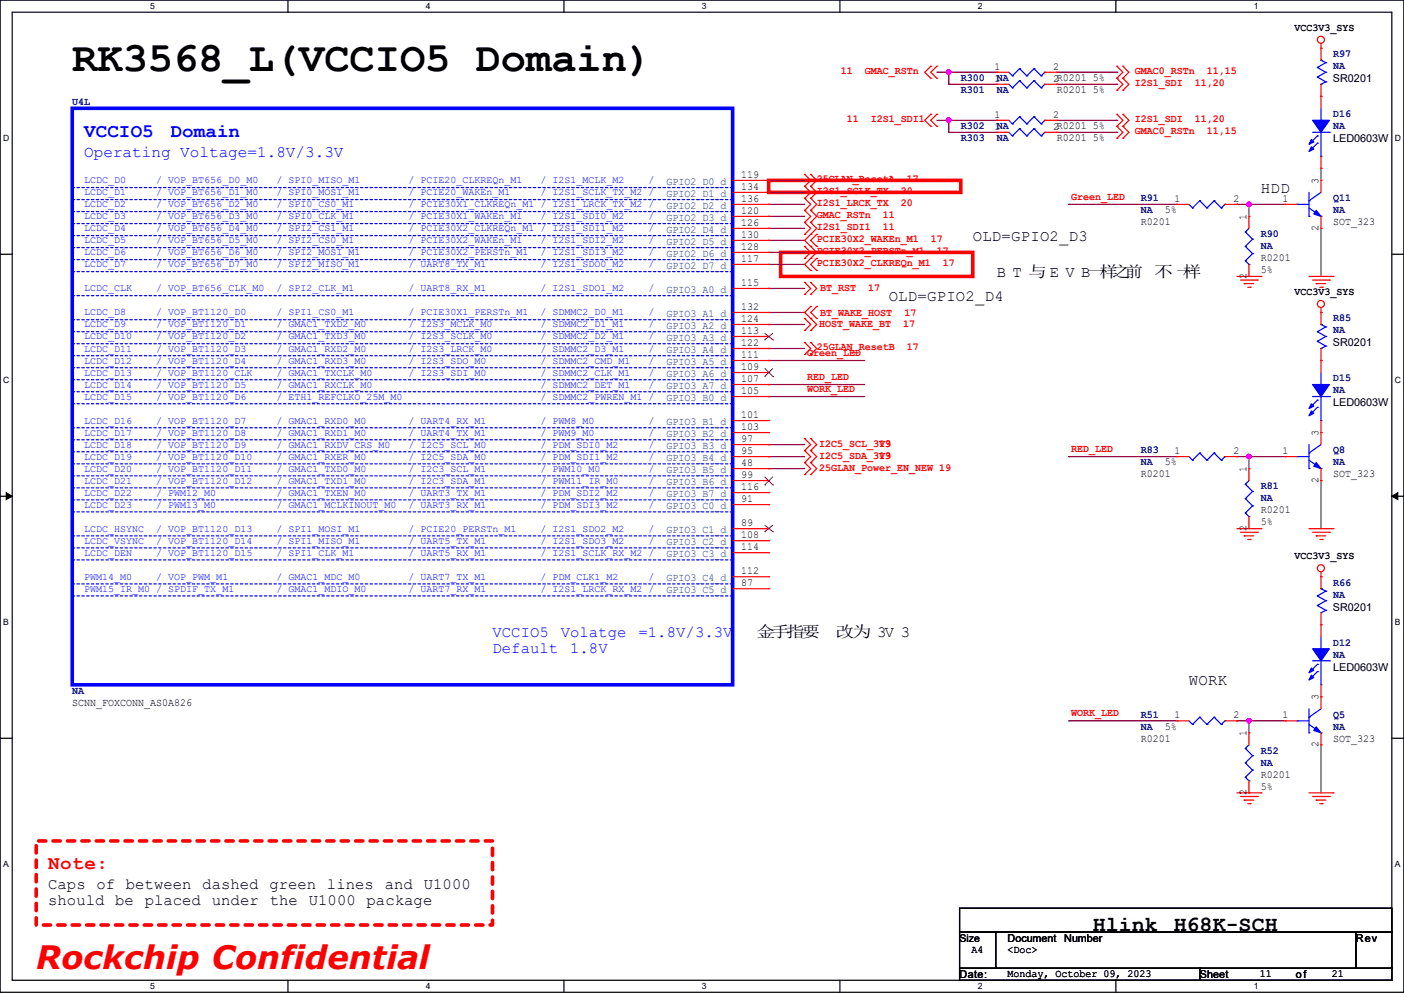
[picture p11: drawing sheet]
<svg xmlns="http://www.w3.org/2000/svg" width="297mm" height="210mm" viewBox="0 0 297 210" stroke-linecap="round" stroke-linejoin="round" font-family="sans-serif">
<path d="M0 0h297v209.8h-297zM2.6 2.6h291.8v204.7h-291.8z" fill="none" stroke="#000" stroke-width=".25"/>
<g fill="#fff">
<path d="M31.7 .3h1v2h-1z"/>
<path d="M31.7 207.6h1v2h-1z"/>
</g>
<path d="M60.9 0v2.6M60.9 207.3v2.5" fill="none" stroke="#000" stroke-width=".25"/>
<g fill="#fff">
<path d="M90.1 .3h1v2h-1z"/>
<path d="M90.1 207.6h1v2h-1z"/>
</g>
<path d="M119.3 0v2.6M119.3 207.3v2.5" fill="none" stroke="#000" stroke-width=".25"/>
<g fill="#fff">
<path d="M148.5 .3h.9v2h-.9z"/>
<path d="M148.5 207.6h.9v2h-.9z"/>
</g>
<path d="M177.7 0v2.6M177.7 207.3v2.5" fill="none" stroke="#000" stroke-width=".25"/>
<g fill="#fff">
<path d="M206.8 .3h1v2h-1z"/>
<path d="M206.8 207.6h1v2h-1z"/>
</g>
<path d="M236.1 0v2.6M236.1 207.3v2.5" fill="none" stroke="#000" stroke-width=".25"/>
<g fill="#fff">
<path d="M265.2 .3h1v2h-1z"/>
<path d="M265.2 207.6h1v2h-1z"/>
<path d="M.7 28.2h1.2v1.9h-1.2z"/>
<path d="M295.1 28.2h1.2v1.9h-1.2z"/>
<path d="M.7 79.3h1.2v2h-1.2z"/>
<path d="M295.1 79.3h1.2v2h-1.2z"/>
</g>
<path d="M0 53.8h2.6M294.4 53.8h2.6" fill="none" stroke="#000" stroke-width=".25"/>
<g fill="#fff">
<path d="M.7 130.5h1.2v2h-1.2z"/>
<path d="M295.1 130.5h1.1v2h-1.1z"/>
</g>
<path d="M0 104.9h2.6M294.4 104.9h2.6" fill="none" stroke="#000" stroke-width=".25"/>
<path d="M1.3 104.2l1.3 .7-1.3 .8zM294.4 104.9l1.3-.7v1.5z" fill="#000" stroke="#000" stroke-width=".21"/>
<g fill="#fff">
<path d="M.7 181.7h1.2v2h-1.2z"/>
<path d="M295.1 181.7h1.1v2h-1.1z"/>
</g>
<path d="M0 156.1h2.6M294.4 156.1h2.6M203 192.1h91.4v5h-91.4zM203 197.1h7.6v7.7h-7.6zM210.6 197.1h76.2v7.7h-76.2zM286.8 197.1h7.6v7.7h-7.6zM203 204.8h50.8v2.5h-50.8zM253.8 204.8h40.6v2.5h-40.6z" fill="none" stroke="#000" stroke-width=".25"/>
<path d="M7.7 177.8h96.5v17.8h-96.5z" fill="none" stroke="#f00" stroke-width=".76" stroke-dasharray="1.5 1.5"/>
<path d="M162.6 38.1h40.6v2.6h-40.6zM165.1 53.4h40.7v5.1h-40.7z" fill="none" stroke="#f00" stroke-width=".76"/>
<g fill="none" stroke="#800040" stroke-width=".25">
<path d="M198.2 15.3h12.7M200.7 15.3h.1M200.7 17.8h.1M200.7 15.3v2.5M200.7 17.8h10.2M210.9 15.3h.1M223.6 15.3h12.7M223.6 17.8h12.7M236.3 15.3h.1M236.3 17.8h.1M162.6 38.1h.1M162.6 38.1h7.6"/>
<path d="M198.2 25.4h12.7M200.7 25.4h.1M200.7 28h.1M200.7 28h10.2M200.7 25.4v2.6M210.9 25.4h.1M223.6 25.4h12.7M223.6 28h12.7M236.3 25.4h.1M236.3 28h.1M279.4 35.6h.1M279.4 35.6v2.5"/>
<path d="M162.6 50.8h.1M162.6 53.4h.1M162.6 45.8h.1M162.6 40.7h.1M162.6 43.2h.1M162.6 55.9h.1M162.6 48.3h.1M162.6 43.2h7.6M162.6 50.8h7.6M162.6 53.4h7.6M162.6 45.8h7.6M162.6 40.7h7.6"/>
<path d="M162.6 55.9h7.6M162.6 48.3h7.6M226.1 43.2h.1M226.1 43.2h22.9M261.7 43.2h.1M261.7 43.2h10.1M264.2 43.2h.1M264.2 43.2v2.6M279.4 48.3h.1M279.4 48.3v10.2M162.6 76.2h.1M162.6 61h.1"/>
<path d="M162.6 68.6h.1M162.6 73.7h.1M162.6 76.2h20.3M162.6 61h7.6M162.6 66.1h7.6M162.6 68.6h7.6M162.6 73.7h7.6M170.2 66.1h.1M162.6 83.9h.1M162.6 81.3h.1M162.6 96.6h.1M162.6 94h.1"/>
<path d="M162.6 99.1h.1M162.6 83.9h20.3M162.6 81.3h20.3M162.6 96.6h7.6M162.6 94h7.6M162.6 99.1h7.6M226.1 96.6h.1M226.1 96.6h22.9M261.7 96.6h.1M261.7 96.6h10.1M264.2 96.6h.1M264.2 96.6v2.5"/>
<path d="M279.4 101.6h.1M279.4 101.6v10.2M226.1 152.4h.1M226.1 152.4h22.9M261.7 152.4h.1M261.7 152.4h10.1M264.2 152.4h.1M264.2 152.4v2.6M279.4 157.5h.1M279.4 157.5v10.2"/>
</g>
<g fill="#f0f" stroke="#f0f" stroke-width=".25">
<circle cx="264.2" cy="43.2" r=".49"/>
<circle cx="264.2" cy="96.5" r=".49"/>
<circle cx="264.2" cy="152.4" r=".49"/>
<circle cx="200.7" cy="25.4" r=".49"/>
<circle cx="200.7" cy="15.3" r=".49"/>
</g>
<g fill="none" stroke="#f00" stroke-width=".25">
<path d="M196.9 16.6h.1M196.9 14h.1M196.9 14l-1.3 1.3 1.3 1.3M198.2 16.6h.1M198.2 14h.1M198.2 14l-1.3 1.3 1.3 1.3M210.9 15.3h.1M210.9 17.8h.1M210.9 15.3h2.5M210.9 17.8h2.5M221 15.3h2.6M221 17.8h2.6"/>
<path d="M223.6 15.3h.1M223.6 17.8h.1M236.3 16.6h.1M236.3 14h.1M236.3 19.1h.1M236.3 14l1.2 1.3-1.2 1.3M236.3 16.6l1.2 1.2-1.2 1.3M237.5 16.6h.1M237.5 14h.1M237.5 19.1h.1M237.5 14l1.3 1.3-1.3 1.3M237.5 16.6l1.3 1.2-1.3 1.3"/>
<path d="M279.4 10.2h.1M279.4 9.2v3.5M279.4 17.8v5.1M155 38.1h7.6M162.6 38.1h.1M170.2 39.4h.1M170.2 36.9h.1M170.2 36.9l1.3 1.2-1.3 1.3M170.2 39.4l1.3 1.3-1.3 1.3M171.5 39.4h.1M171.5 36.9h.1M171.5 36.9l1.3 1.2-1.3 1.3"/>
<path d="M171.5 39.4l1.3 1.3-1.3 1.3M196.9 26.7h.1M196.9 24.2h.1M196.9 24.2l-1.3 1.2 1.3 1.3M198.2 26.7h.1M198.2 24.2h.1M198.2 24.2l-1.3 1.2 1.3 1.3M210.9 28h.1M210.9 25.4h.1M210.9 28h2.5M210.9 25.4h2.5M221 28h2.6"/>
<path d="M221 25.4h2.6M223.6 28h.1M223.6 25.4h.1M236.3 26.7h.1M236.3 24.2h.1M236.3 29.3h.1M236.3 24.2l1.2 1.2-1.2 1.3M236.3 26.7l1.2 1.3-1.2 1.3M237.5 26.7h.1M237.5 24.2h.1M237.5 29.3h.1M237.5 24.2l1.3 1.2-1.3 1.3"/>
<path d="M237.5 26.7l1.3 1.3-1.3 1.3M279.4 20.4h.1M279.4 35.6h.1M279.4 38.1h.1M279.4 33.1v2.5M279.4 38.1v2.6M155 40.7h7.6M155 43.2h7.6M155 45.8h7.6M155 48.3h7.6M155 50.8h7.6M155 53.4h7.6"/>
<path d="M155 55.9h7.6M162.6 40.7h.1M162.6 43.2h.1M162.6 45.8h.1M162.6 48.3h.1M162.6 50.8h.1M162.6 53.4h.1M162.6 55.9h.1M170.2 54.7h.1M170.2 52.1h.1M170.2 59.7h.1M170.2 42h.1"/>
<path d="M170.2 44.5h.1M170.2 47h.1M170.2 49.6h.1M170.2 52.1l1.3 1.3-1.3 1.3M170.2 59.7l1.3 1.3-1.3 1.3M170.2 42l1.3 1.2-1.3 1.3M170.2 44.5l1.3 1.3-1.3 1.2M170.2 47l1.3 1.3-1.3 1.3M171.5 54.7h.1M171.5 52.1h.1M171.5 49.6h.1M171.5 59.7h.1"/>
<path d="M171.5 42h.1M171.5 44.5h.1M171.5 57.2h.1M171.5 47h.1M171.5 47l1.3 1.3-2.6 2.5 2.6 2.6-2.6 2.5 1.3 1.3M171.5 59.7l1.3 1.3-1.3 1.3M171.5 42l1.3 1.2-1.3 1.3M171.5 44.5l1.3 1.3-1.3 1.2M172.8 52.1h.1M172.8 49.6h.1M172.8 57.2h.1M172.8 54.7h.1"/>
<path d="M172.8 49.6l-1.3 1.2 1.3 1.3M172.8 54.7l-1.3 1.2 1.3 1.3M249 43.2h.1M249 43.2h2.5M259.1 43.2h2.6M261.7 43.2h.1M261.7 58.5h5M262.4 59.2h3.6M263.2 60h.1M263.2 60h2M264.2 45.8h.1M264.2 58.5h.1"/>
<path d="M264.2 45.8v2.5M264.2 55.9v2.6M266 59.2h.1M266.7 58.5h.1M271.8 43.2h.1M271.8 43.2h2.6M276.9 58.5h5.1M277.7 59.2h3.5M278.4 60h.1M278.4 60h2.1M279.4 48.3h.1M279.4 45.8v2.5"/>
<path d="M281.2 59.2h.1M282 58.5h.1M155 61h7.6M155 66.1h7.6M155 68.6h7.6M155 71.2h7.6M155 73.7h7.6M155 76.2h7.6M155 78.8h7.6M162.6 61h.1M162.6 66.1h.1M162.6 68.6h.1"/>
<path d="M162.6 71.2h.1M162.6 73.7h.1M162.6 76.2h.1M162.6 78.8h.1M170.2 62.3h.1M170.2 69.9h.1M170.2 67.4h.1M170.2 75h.1M170.2 72.4h.1M170.2 67.4l1.3 1.2-1.3 1.3M170.2 72.4l1.3 1.3-1.3 1.3M171.5 62.3h.1"/>
<path d="M171.5 64.8h.1M171.5 67.4h.1M171.5 69.9h.1M171.5 75h.1M171.5 72.4h.1M171.5 64.8l-1.3 1.3 2.6 2.5-1.3 1.3M171.5 72.4l1.3 1.3-1.3 1.3M172.8 67.4h.1M172.8 64.8h.1M172.8 64.8l-1.3 1.3 1.3 1.3M263.9 60.7h.6M264.5 60.7h.1"/>
<path d="M279.2 60.7h.5M279.4 66.1h.1M279.4 76.2h.1M279.4 65.1v3.5M279.4 73.7v5.1M279.7 60.7h.1M155 81.3h7.6M155 83.9h7.6M155 88.9h7.6M155 91.5h7.6M155 94h7.6M155 96.6h7.6"/>
<path d="M155 99.1h7.6M162.6 81.3h.1M162.6 83.9h.1M162.6 88.9h.1M162.6 91.5h.1M162.6 94h.1M162.6 96.6h.1M162.6 99.1h.1M170.2 97.8h.1M170.2 95.3h.1M170.2 92.8h.1M170.2 95.3l1.3 1.3-1.3 1.2"/>
<path d="M170.2 92.8l1.3 1.2-1.3 1.3M170.2 97.8l1.3 1.3-1.3 1.3M171.5 97.8h.1M171.5 95.3h.1M171.5 92.8h.1M171.5 95.3l1.3 1.3-1.3 1.2M171.5 92.8l1.3 1.2-1.3 1.3M171.5 97.8l1.3 1.3-1.3 1.3M249 96.6h.1M249 96.6h2.5M259.1 96.6h2.6M261.7 96.6h.1"/>
<path d="M264.2 99.1h.1M264.2 99.1v2.5M271.8 96.6h.1M271.8 96.6h2.6M279.4 91.5h.1M279.4 88.9v5.1M279.4 99.1v2.5M155 111.8h7.6M155 101.6h7.6M155 104.2h7.6M155 106.7h7.6M155 114.3h7.6"/>
<path d="M155 116.9h7.6M162.6 101.6h.1M162.6 104.2h.1M162.6 106.7h.1M162.6 111.8h.1M162.6 114.3h.1M162.6 116.9h.1M170.2 100.4h.1M171.5 100.4h.1M261.7 111.8h5M262.4 112.6h3.6M263.2 113.3h.1"/>
<path d="M263.2 113.3h2M263.9 114.1h.6M264.2 111.8h.1M264.2 109.3v2.5M264.5 114.1h.1M266 112.6h.1M266.7 111.8h.1M276.9 111.8h5.1M277.7 112.6h3.5M278.4 113.3h.1M278.4 113.3h2.1M279.2 114.1h.5"/>
<path d="M279.4 101.6h.1M279.7 114.1h.1M281.2 112.6h.1M282 111.8h.1M155 122h7.6M155 124.5h7.6M162.6 122h.1M162.6 124.5h.1M279.4 122h.1M279.4 132.1h.1M279.4 120.9v3.6M279.4 129.6v5.1"/>
<path d="M249 152.4h.1M249 152.4h2.5M259.1 152.4h2.6M261.7 152.4h.1M264.2 155h.1M264.2 155v2.5M271.8 152.4h.1M271.8 152.4h2.6M279.4 157.5h.1M279.4 147.4h.1M279.4 144.8v5.1M279.4 155v2.5"/>
<path d="M261.7 167.7h5M262.4 168.4h3.6M263.2 169.2h.1M263.2 169.2h2M263.9 170h.6M264.2 167.7h.1M264.2 165.1v2.6M264.5 170h.1M266 168.4h.1M266.7 167.7h.1M276.9 167.7h5.1M277.7 168.4h3.5"/>
<path d="M278.4 169.2h.1M278.4 169.2h2.1M279.2 170h.5M279.7 170h.1M281.2 168.4h.1M282 167.7h.1"/>
<circle cx="279.4" cy="8.4" r=".74"/>
<circle cx="279.4" cy="64.3" r=".74"/>
<circle cx="279.4" cy="120.2" r=".74"/>
</g>
<g fill="none" stroke="#00f" stroke-width=".25">
<path d="M213.4 15.3l.8 .7M213.4 17.8l.8 .8M214.2 16h.1M214.2 18.6h.1M215.7 14.5h.1M215.7 17.1h.1M215.7 14.5l-1.5 1.5M215.7 14.5l1.5 1.5M215.7 17.1l-1.5 1.5M215.7 17.1l1.5 1.5M217.2 16h.1M217.2 18.6h.1"/>
<path d="M218.7 14.5h.1M218.7 17.1h.1M218.7 14.5l-1.5 1.5M218.7 14.5l1.6 1.5M218.7 17.1l-1.5 1.5M218.7 17.1l1.6 1.5M220.3 16h.1M220.3 18.6h.1M221 15.3h.1M221 17.8h.1M221 15.3l-.7 .7M221 17.8l-.7 .8"/>
<path d="M278.7 14.3h.1M278.7 16.3h.1M278.7 14.3l1.8 1M278.7 16.3l1.8 1M279.4 12.7h.1M279.4 17.8h.1M279.4 12.7l1.1 .6M280.5 13.3h.1M280.5 15.3h.1M280.5 17.3h.1M280.5 13.3l-1.8 1M280.5 15.3l-1.8 1"/>
<path d="M280.5 17.3l-1.1 .5M213.4 28l.8 .7M213.4 25.4l.8 .8M214.2 28.7h.1M214.2 26.2h.1M215.7 27.2h.1M215.7 24.7h.1M215.7 27.2l-1.5 1.5M215.7 27.2l1.5 1.5M215.7 24.7l-1.5 1.5M215.7 24.7l1.5 1.5M217.2 28.7h.1"/>
<path d="M217.2 26.2h.1M218.7 27.2h.1M218.7 24.7h.1M218.7 27.2l-1.5 1.5M218.7 27.2l1.6 1.5M218.7 24.7l-1.5 1.5M218.7 24.7l1.6 1.5M220.3 28.7h.1M220.3 26.2h.1M221 28h.1M221 25.4h.1M221 28l-.7 .7"/>
<path d="M221 25.4l-.7 .8M277.7 28h3.5M278.7 28.7h.1M278.7 30.3h.1M278.7 28.7l-1.5 1.6M278.7 30.3l-1.5 1.5M279.4 25.4h.1M279.4 33.1h.1M279.4 22.9v2.5M279.4 28v5.1M281.2 28h.1M251.5 43.2l.8 .8"/>
<path d="M252.3 44h.1M253.8 42.5h.1M253.8 42.5l1.5 1.5M253.8 42.5l-1.5 1.5M255.3 44h.1M256.8 42.5h.1M256.8 42.5l-1.5 1.5M256.8 42.5l1.6 1.5M258.4 44h.1M259.1 43.2h.1M259.1 43.2l-.7 .8M263.4 49.1h.1"/>
<path d="M263.4 52.1h.1M263.4 55.2h.1M263.4 49.1l1.6 1.5M263.4 52.1l1.6 1.5M263.4 55.2l.8 .7M264.2 55.9h.1M264.2 48.3l-.8 .8M265 50.6h.1M265 53.6h.1M265 50.6l-1.6 1.5M265 53.6l-1.6 1.6M274.4 43.2h.1"/>
<path d="M274.4 43.2h2.5M276.9 42.5h.1M276.9 45.8h.1M276.9 40.7v5.1M276.9 44l2.5 1.8M279.4 45.8h.1M279.4 40.7l-2.5 1.8M278.7 70.1h.1M278.7 72.2h.1M278.7 70.1l1.8 1.1M278.7 72.2l1.8 1M279.4 68.6h.1"/>
<path d="M279.4 73.7h.1M279.4 78.8v2.5M279.4 68.6l1.1 .5M280.5 69.1h.1M280.5 71.2h.1M280.5 73.2h.1M280.5 69.1l-1.8 1M280.5 71.2l-1.8 1M280.5 73.2l-1.1 .5M251.5 96.6l.8 .7M252.3 97.3h.1M253.8 95.8h.1"/>
<path d="M253.8 95.8l-1.5 1.5M253.8 95.8l1.5 1.5M255.3 97.3h.1M256.8 95.8h.1M256.8 95.8l-1.5 1.5M256.8 95.8l1.6 1.5M258.4 97.3h.1M259.1 96.6h.1M259.1 96.6l-.7 .7M274.4 96.6h.1M274.4 96.6h2.5M276.9 95.8h.1"/>
<path d="M276.9 99.1h.1M276.9 97.3l2.5 1.8M276.9 94v5.1M277.7 83.9h3.5M278.7 84.6h.1M278.7 86.1h.1M278.7 84.6l-1.5 1.5M278.7 86.1l-1.5 1.6M279.4 81.3h.1M279.4 88.9h.1M279.4 99.1h.1M279.4 83.9v5"/>
<path d="M279.4 94l-2.5 1.8M281.2 83.9h.1M263.4 102.4h.1M263.4 105.5h.1M263.4 108.5h.1M263.4 102.4l1.6 1.5M263.4 105.5l1.6 1.5M263.4 108.5l.8 .8M264.2 109.3h.1M264.2 101.6l-.8 .8M265 103.9h.1M265 107h.1"/>
<path d="M265 103.9l-1.6 1.6M265 107l-1.6 1.5M277.7 139.7h3.5M278.7 126h.1M278.7 128.1h.1M278.7 126l1.8 1M278.7 128.1l1.8 1M279.4 124.5h.1M279.4 129.6h.1M279.4 137.2h.1M279.4 124.5l1.1 .5M279.4 134.7v2.5"/>
<path d="M279.4 139.7v5.1M280.5 125h.1M280.5 127h.1M280.5 129.1h.1M280.5 125l-1.8 1M280.5 127l-1.8 1.1M280.5 129.1l-1.1 .5M281.2 139.7h.1M251.5 152.4l.8 .8M252.3 153.2h.1M253.8 151.7h.1M253.8 151.7l-1.5 1.5"/>
<path d="M253.8 151.7l1.5 1.5M255.3 153.2h.1M256.8 151.7h.1M256.8 151.7l1.6 1.5M256.8 151.7l-1.5 1.5M258.4 153.2h.1M259.1 152.4h.1M259.1 152.4l-.7 .8M263.4 158.3h.1M263.4 158.3l1.6 1.5M264.2 157.5l-.8 .8M265 159.8h.1"/>
<path d="M265 159.8l-1.6 1.5M274.4 152.4h.1M274.4 152.4h2.5M276.9 151.7h.1M276.9 155h.1M276.9 149.9v5.1M276.9 153.2l2.5 1.8M278.7 140.5h.1M278.7 142h.1M278.7 140.5l-1.5 1.5M278.7 142l-1.5 1.6M279.4 155h.1"/>
<path d="M279.4 144.8h.1M279.4 149.9l-2.5 1.8M263.4 161.3h.1M263.4 164.4h.1M263.4 161.3l1.6 1.6M263.4 164.4l.8 .7M264.2 165.1h.1M265 162.9h.1M265 162.9l-1.6 1.5"/>
</g>
<g fill="#00f" stroke="#00f" stroke-width=".25">
<path d="M278.4 97.8l1 1.3-1.5-.5z"/>
<path d="M278.4 44.5l1 1.3-1.5-.5z"/>
<path d="M278.4 153.7l1 1.3-1.5-.5z"/>
<path d="M277.7 81.3h3.5l-1.8 2.6z" fill-rule="evenodd"/>
<path d="M277.4 86.9l.5 .5-1 .5z" fill-rule="evenodd"/>
<path d="M277.4 85.4l.5 .5-1 .5z" fill-rule="evenodd"/>
<path d="M277.7 25.4h3.5l-1.8 2.6z" fill-rule="evenodd"/>
<path d="M277.4 31l.5 .5-1 .5z" fill-rule="evenodd"/>
<path d="M277.4 29.5l.5 .5-1 .5z" fill-rule="evenodd"/>
<path d="M277.7 137.2h3.5l-1.8 2.5z" fill-rule="evenodd"/>
<path d="M277.4 142.8l.5 .5-1 .5z" fill-rule="evenodd"/>
<path d="M277.4 141.3l.5 .5-1 .5z" fill-rule="evenodd"/>
</g>
<g fill="none" stroke="#00f" stroke-width=".25" stroke-dasharray=".5 .5">
<path d="M15.3 39.7h139.7M155 39.7h.1M15.3 57.4h139.7M15.3 47.3h139.7M15.3 44.7h139.7M15.3 42.2h139.7M15.3 49.8h139.7M15.3 52.4h139.7M15.3 54.9h139.7M155 57.4h.1M155 47.3h.1M155 44.7h.1"/>
<path d="M155 42.2h.1M155 49.8h.1M155 52.4h.1M155 54.9h.1M15.3 62.5h139.7M15.3 67.6h139.7M15.3 72.7h139.7M15.3 70.1h139.7M15.3 75.2h139.7M15.3 77.8h139.7M155 62.5h.1M155 67.6h.1"/>
<path d="M155 72.7h.1M155 70.1h.1M155 75.2h.1M155 77.8h.1M15.3 90.5h139.7M15.3 93h139.7M15.3 95.5h139.7M15.3 98.1h139.7M15.3 80.3h139.7M15.3 82.8h139.7M15.3 85.4h139.7M155 90.5h.1"/>
<path d="M155 93h.1M155 95.5h.1M155 98.1h.1M155 80.3h.1M155 82.8h.1M155 85.4h.1M15.3 113.3h139.7M15.3 100.6h139.7M15.3 115.9h139.7M15.3 118.4h139.7M15.3 103.2h139.7M15.3 105.7h139.7"/>
<path d="M15.3 108.2h139.7M155 113.3h.1M155 100.6h.1M155 115.9h.1M155 118.4h.1M155 103.2h.1M155 105.7h.1M155 108.2h.1M15.3 123.5h139.7M15.3 126h139.7M155 123.5h.1M155 126h.1"/>
</g>
<path d="M15.3 22.9h139.7v121.9h-139.7z" fill="none" stroke="#00f" stroke-width=".76"/>
<g fill="none" stroke="#804000" stroke-width=".21">
<path d="M161.7 71.9h.1M161.7 79.6h.1M161.7 70.5l1.8 1.4M161.7 77.9l1.8 1.7M163.5 71.9h.1M163.5 79.6h.1M163.5 70.5l-1.8 1.4M163.5 77.9l-1.8 1.7M161.7 102.6h.1M161.7 112.5h.1M161.7 100.8l1.8 1.8M161.7 111l1.8 1.5"/>
<path d="M163.5 102.6h.1M163.5 112.5h.1M163.5 100.8l-1.8 1.8M163.5 111l-1.8 1.5"/>
</g>
<text font-size="8.9" x="15.3" y="15.1">RK3568_L(VCCIO5 Domain)</text>
<text font-size="6.8" fill="#f00" x="7.7" y="205">Rockchip Confidential</text>
<g font-size="4.6">
<text x="231.2" y="196.9">Hlink</text>
<text x="248.3" y="196.9">H68K-SCH</text>
</g>
<g font-size="4.1" fill="#00f">
<text x="17.8" y="28.9">VCCIO5</text>
<text x="36.1" y="28.9">Domain</text>
</g>
<text font-size="4.1" fill="#f00" x="10.2" y="183.8">Note:</text>
<text font-size="3.4" fill="#00f" x="17.8" y="33.2">Operating Voltage=1.8V/3.3V</text>
<g font-size="3.3">
<text x="266.7" y="40.8">HDD</text>
<text x="205.8" y="50.9">OLD=GPIO2_D3</text>
<text x="210.9" y="58.5">B T 与 E V B一样之前 不 一</text>
<text x="250.2" y="58.5">样</text>
<text x="188" y="63.6">OLD=GPIO2_D4</text>
<text x="160.1" y="134.7">金手指要</text>
<text x="176.7" y="134.7">改为 3V 3</text>
<text x="251.5" y="144.9">WORK</text>
<text x="10.2" y="188.1">Caps of between dashed green lines and U1000</text>
<text x="10.2" y="191.4">should be placed under the U1000 package</text>
</g>
<g font-size="3.3" fill="#00f">
<text x="104.2" y="134.7">VCCIO5</text>
<text x="118.6" y="134.7">Volatge</text>
<text x="135.1" y="134.7">=1.8V/3.3V</text>
<text x="104.2" y="138">Default</text>
<text x="120.6" y="138">1.8V</text>
</g>
<g font-size="2.3">
<text x="273.9" y="6.5">VCC3V3_SYS</text>
<text x="210.4" y="14.7">1</text>
<text x="210.4" y="17.3">1NA</text>
<text x="222.8" y="14.7">2</text>
<text x="222.8" y="17.3">2R0201</text>
<text x="231.2" y="17.1">5%</text>
<text x="282" y="17.4">SR0201</text>
<text x="223.6" y="19.7">R0201</text>
<text x="231.2" y="19.7">5%</text>
<text x="210.4" y="27.4">1NA</text>
<text x="210.4" y="24.9">1</text>
<text x="222.8" y="27.4">2R0201</text>
<text x="222.8" y="24.9">2</text>
<text x="223.6" y="29.8">R0201</text>
<text x="231.2" y="29.8">5%</text>
<text x="231.2" y="27.3">5%</text>
<text x="282" y="30.1">LED0603W</text>
<text x="156.8" y="37.6">119</text>
<text x="156.8" y="40.1">134</text>
<text x="278.9" y="38.9" transform="rotate(-90 278.9 38.9)">3</text>
<text x="156.8" y="42.7">136</text>
<text x="156.8" y="45.2">120</text>
<text x="156.8" y="47.8">126</text>
<text x="241.3" y="47.6">R0201</text>
<text x="246.4" y="45.1">5%</text>
<text x="248.5" y="42.7">1</text>
<text x="260.9" y="42.7">2</text>
<text x="263.7" y="46.5" transform="rotate(-90 263.7 46.5)">1</text>
<text x="271.3" y="42.7">1</text>
<text x="282" y="47.6">SOT_323</text>
<text x="156.8" y="50.3">130</text>
<text x="156.8" y="52.8">128</text>
<text x="278.9" y="48.8" transform="rotate(-90 278.9 48.8)">2</text>
<text x="156.8" y="55.4">117</text>
<text x="263.7" y="59" transform="rotate(-90 263.7 59)">2</text>
<text x="266.7" y="55.2">R0201</text>
<text x="266.7" y="57.8">5%</text>
<text x="156.8" y="60.5">115</text>
<text x="156.8" y="65.5">132</text>
<text x="273.9" y="62.4">VCC3V3_SYS</text>
<text x="156.8" y="68.1">124</text>
<text x="156.8" y="70.6">113</text>
<text x="156.8" y="73.2">122</text>
<text x="156.8" y="75.7">111</text>
<text x="282" y="73.2">SR0201</text>
<text x="156.8" y="78.2">109</text>
<text x="156.8" y="80.8">107</text>
<text x="156.8" y="83.3">105</text>
<text x="156.8" y="88.4">101</text>
<text x="282" y="85.9">LED0603W</text>
<text x="156.8" y="90.9">103</text>
<text x="156.8" y="93.5">97</text>
<text x="278.9" y="92.2" transform="rotate(-90 278.9 92.2)">3</text>
<text x="156.8" y="96">95</text>
<text x="156.8" y="98.6">48</text>
<text x="156.8" y="101.1">99</text>
<text x="241.3" y="101">R0201</text>
<text x="246.4" y="98.4">5%</text>
<text x="248.5" y="96">1</text>
<text x="260.9" y="96">2</text>
<text x="263.7" y="99.9" transform="rotate(-90 263.7 99.9)">1</text>
<text x="271.3" y="96">1</text>
<text x="282" y="101">SOT_323</text>
<text x="156.8" y="103.6">116</text>
<text x="156.8" y="106.2">91</text>
<text x="278.9" y="102.2" transform="rotate(-90 278.9 102.2)">2</text>
<text x="156.8" y="111.3">89</text>
<text x="156.8" y="113.8">108</text>
<text x="263.7" y="112.3" transform="rotate(-90 263.7 112.3)">2</text>
<text x="266.7" y="108.6">R0201</text>
<text x="266.7" y="111.1">5%</text>
<text x="156.8" y="116.3">114</text>
<text x="273.9" y="118.2">VCC3V3_SYS</text>
<text x="156.8" y="121.4">112</text>
<text x="156.8" y="124">87</text>
<text x="282" y="129.1">SR0201</text>
<text x="282" y="141.8">LED0603W</text>
<text x="15.3" y="149.2">SCNN_FOXCONN_AS0A826</text>
<text x="278.9" y="148.1" transform="rotate(-90 278.9 148.1)">3</text>
<text x="246.4" y="154.3">5%</text>
<text x="248.5" y="151.9">1</text>
<text x="260.9" y="151.9">2</text>
<text x="263.7" y="155.7" transform="rotate(-90 263.7 155.7)">1</text>
<text x="271.3" y="151.9">1</text>
<text x="241.3" y="156.8">R0201</text>
<text x="278.9" y="158" transform="rotate(-90 278.9 158)">2</text>
<text x="282" y="156.8">SOT_323</text>
<text x="266.7" y="164.5">R0201</text>
<text x="266.7" y="167">5%</text>
<text x="263.7" y="168.2" transform="rotate(-90 263.7 168.2)">2</text>
<text x="205.5" y="201.5">A4</text>
<text x="213.1" y="199.2">Document</text>
<text x="213.1" y="201.5">&lt;Doc&gt;</text>
<text x="225.1" y="199.2">Number</text>
<text x="286.8" y="199.2">Rev</text>
<text x="203" y="206.8">Date:</text>
<text x="213.1" y="206.6">Monday, October 09, 2023</text>
<text x="253.8" y="206.8">Sheet</text>
<text x="266.5" y="206.6">11</text>
<text x="274.1" y="206.8">of</text>
<text x="281.7" y="206.6">21</text>
</g>
<g font-size="2.3" fill="#f00">
<text x="177.8" y="15.6">11</text>
<text x="182.9" y="15.6">GMAC_RSTn</text>
<text x="240.1" y="15.6">GMAC0_RSTn</text>
<text x="255.3" y="15.6">11,15</text>
<text x="240.1" y="18.2">I2S1_SDI</text>
<text x="252.8" y="18.2">11,20</text>
<text x="179.1" y="25.8">11</text>
<text x="184.2" y="25.8">I2S1_SDI1</text>
<text x="240.1" y="25.8">I2S1_SDI</text>
<text x="240.1" y="28.3">GMAC0_RSTn</text>
<text x="252.8" y="25.8">11,20</text>
<text x="255.3" y="28.3">11,15</text>
<text x="172.8" y="38.5">25GLAN_ResetA</text>
<text x="172.8" y="41">I2S1_SCLK_TX</text>
<text x="190.5" y="41">20</text>
<text x="191.8" y="38.5">17</text>
<text x="172.8" y="43.6">I2S1_LRCK_TX</text>
<text x="172.8" y="46.1">GMAC_RSTn</text>
<text x="186.7" y="46.1">11</text>
<text x="190.5" y="43.6">20</text>
<text x="226.6" y="42.3">Green_LED</text>
<text x="172.8" y="53.7">PCIE30X2_PERSTn_M1</text>
<text x="172.8" y="51.2">PCIE30X2_WAKEn_M1</text>
<text x="172.8" y="48.6">I2S1_SDI1</text>
<text x="186.7" y="48.6">11</text>
<text x="196.9" y="51.2">17</text>
<text x="198.2" y="53.7">17</text>
<text x="172.8" y="56.3">PCIE30X2_CLKREQn_M1</text>
<text x="199.4" y="56.3">17</text>
<text x="173.5" y="61.6">BT_RST</text>
<text x="183.7" y="61.6">17</text>
<text x="173.3" y="69.2">HOST_WAKE_BT</text>
<text x="173.5" y="66.9">BT_WAKE_HOST</text>
<text x="191.1" y="69.2">17</text>
<text x="191.3" y="66.9">17</text>
<text x="170.7" y="75.3">Green_LED</text>
<text x="172.8" y="74">25GLAN_ResetB</text>
<text x="191.8" y="74">17</text>
<text x="170.7" y="82.9">WORK_LED</text>
<text x="170.7" y="80.4">RED_LED</text>
<text x="173.3" y="94.6">I2C5_SCL_3V3</text>
<text x="186" y="94.6">19</text>
<text x="226.6" y="95.6">RED_LED</text>
<text x="173.3" y="97.2">I2C5_SDA_3V3</text>
<text x="173.3" y="99.7">25GLAN_Power_EN_NEW 19</text>
<text x="186" y="97.2">19</text>
<text x="226.6" y="151.5">WORK_LED</text>
</g>
<g font-size="2.3" fill="#000080">
<text x="203.2" y="17.1">R300</text>
<text x="282" y="12.1">R97</text>
<text x="282" y="14.6">NA</text>
<text x="15.3" y="22.2">U4L</text>
<text x="203.2" y="19.7">R301</text>
<text x="210.9" y="19.7">NA</text>
<text x="203.2" y="29.8">R303</text>
<text x="203.2" y="27.3">R302</text>
<text x="210.9" y="29.8">NA</text>
<text x="282" y="24.8">D16</text>
<text x="282" y="27.3">NA</text>
<text x="241.3" y="42.5">R91</text>
<text x="241.3" y="45.1">NA</text>
<text x="282" y="42.5">Q11</text>
<text x="282" y="45.1">NA</text>
<text x="266.7" y="50.2">R90</text>
<text x="266.7" y="52.7">NA</text>
<text x="282" y="67.9">R85</text>
<text x="282" y="70.5">NA</text>
<text x="282" y="80.6">D15</text>
<text x="282" y="83.2">NA</text>
<text x="241.3" y="95.9">R83</text>
<text x="282" y="95.9">Q8</text>
<text x="241.3" y="98.4">NA</text>
<text x="282" y="98.4">NA</text>
<text x="266.7" y="103.5">R81</text>
<text x="266.7" y="106">NA</text>
<text x="282" y="123.8">R66</text>
<text x="282" y="126.4">NA</text>
<text x="282" y="136.5">D12</text>
<text x="282" y="139.1">NA</text>
<text x="15.3" y="146.7">NA</text>
<text x="241.3" y="151.8">R51</text>
<text x="241.3" y="154.3">NA</text>
<text x="282" y="151.8">Q5</text>
<text x="282" y="154.3">NA</text>
<text x="266.7" y="159.4">R52</text>
<text x="266.7" y="161.9">NA</text>
</g>
<g font-size="2.3" fill="#004080">
<text x="141" y="39.1">GPIO2_D0_d</text>
<text x="141" y="41.6">GPIO2_D1_d</text>
<text x="141" y="44.2">GPIO2_D2_d</text>
<text x="141" y="46.7">GPIO2_D3_d</text>
<text x="141" y="49.2">GPIO2_D4_d</text>
<text x="141" y="51.8">GPIO2_D5_d</text>
<text x="141" y="54.3">GPIO2_D6_d</text>
<text x="141" y="56.9">GPIO2_D7_d</text>
<text x="141" y="61.9">GPIO3_A0_d</text>
<text x="141" y="67">GPIO3_A1_d</text>
<text x="141" y="69.6">GPIO3_A2_d</text>
<text x="141" y="72.1">GPIO3_A3_d</text>
<text x="141" y="74.6">GPIO3_A4_d</text>
<text x="141" y="77.2">GPIO3_A5_d</text>
<text x="141" y="79.7">GPIO3_A6_d</text>
<text x="141" y="82.3">GPIO3_A7_d</text>
<text x="141" y="84.8">GPIO3_B0_d</text>
<text x="141" y="89.9">GPIO3_B1_d</text>
<text x="141" y="92.4">GPIO3_B2_d</text>
<text x="141" y="95">GPIO3_B3_d</text>
<text x="141" y="97.5">GPIO3_B4_d</text>
<text x="141" y="100">GPIO3_B5_d</text>
<text x="141" y="102.6">GPIO3_B6_d</text>
<text x="141" y="105.1">GPIO3_B7_d</text>
<text x="141" y="107.7">GPIO3_C0_d</text>
<text x="141" y="112.7">GPIO3_C1_d</text>
<text x="141" y="115.3">GPIO3_C2_d</text>
<text x="141" y="117.8">GPIO3_C3_d</text>
<text x="141" y="122.9">GPIO3_C4_d</text>
<text x="141" y="125.4">GPIO3_C5_d</text>
</g>
<text font-size="2.2" x="203" y="199.2">Size</text>
<g font-size="2.1" fill="#00f">
<text x="17.8" y="41.3">LCDC_D1</text>
<text x="17.8" y="38.8">LCDC_D0</text>
<text x="33.1" y="41.3">/ VOP_BT656_D1_M0</text>
<text x="33.1" y="38.8">/ VOP_BT656_D0_M0</text>
<text x="58.5" y="38.8">/ SPI0_MISO_M1</text>
<text x="58.5" y="41.3">/ SPI0_MOSI_M1</text>
<text x="86.4" y="38.8">/ PCIE20_CLKREQn_M1</text>
<text x="86.4" y="41.3">/ PCIE20_WAKEn_M1</text>
<text x="114.3" y="41.3">/ I2S1_SCLK_TX_M2 /</text>
<text x="114.3" y="38.8">/ I2S1_MCLK_M2</text>
<text x="137.2" y="38.8">/</text>
<text x="17.8" y="43.9">LCDC_D2</text>
<text x="17.8" y="46.4">LCDC_D3</text>
<text x="33.1" y="43.9">/ VOP_BT656_D2_M0</text>
<text x="33.1" y="46.4">/ VOP_BT656_D3_M0</text>
<text x="58.5" y="46.4">/ SPI0_CLK_M1</text>
<text x="58.5" y="43.9">/ SPI0_CS0_M1</text>
<text x="86.4" y="43.9">/ PCIE30X1_CLKREQn_M1 / I2S1_LRCK_TX_M2 /</text>
<text x="86.4" y="46.4">/ PCIE30X1_WAKEn_M1</text>
<text x="114.3" y="46.4">/ I2S1_SDI0_M2</text>
<text x="137.2" y="46.4">/</text>
<text x="17.8" y="48.9">LCDC_D4</text>
<text x="17.8" y="51.5">LCDC_D5</text>
<text x="33.1" y="48.9">/ VOP_BT656_D4_M0</text>
<text x="33.1" y="51.5">/ VOP_BT656_D5_M0</text>
<text x="58.5" y="48.9">/ SPI2_CS1_M1</text>
<text x="58.5" y="51.5">/ SPI2_CS0_M1</text>
<text x="86.4" y="48.9">/ PCIE30X2_CLKREQn_M1 / I2S1_SDI1_M2</text>
<text x="86.4" y="51.5">/ PCIE30X2_WAKEn_M1</text>
<text x="114.3" y="51.5">/ I2S1_SDI2_M2</text>
<text x="137.2" y="51.5">/</text>
<text x="137.2" y="48.9">/</text>
<text x="17.8" y="54">LCDC_D6</text>
<text x="17.8" y="56.6">LCDC_D7</text>
<text x="33.1" y="54">/ VOP_BT656_D6_M0</text>
<text x="33.1" y="56.6">/ VOP_BT656_D7_M0</text>
<text x="58.5" y="54">/ SPI2_MOSI_M1</text>
<text x="58.5" y="56.6">/ SPI2_MISO_M1</text>
<text x="86.4" y="54">/ PCIE30X2_PERSTn_M1</text>
<text x="86.4" y="56.6">/ UART8_TX_M1</text>
<text x="114.3" y="54">/ I2S1_SDI3_M2</text>
<text x="114.3" y="56.6">/ I2S1_SDO0_M2</text>
<text x="137.2" y="54">/</text>
<text x="137.2" y="56.6">/</text>
<text x="17.8" y="61.6">LCDC_CLK</text>
<text x="33.1" y="61.6">/ VOP_BT656_CLK_M0</text>
<text x="58.5" y="61.6">/ SPI2_CLK_M1</text>
<text x="86.4" y="61.6">/ UART8_RX_M1</text>
<text x="114.3" y="61.6">/ I2S1_SDO1_M2</text>
<text x="137.2" y="61.6">/</text>
<text x="17.8" y="69.3">LCDC_D9</text>
<text x="17.8" y="71.8">LCDC_D10</text>
<text x="17.8" y="66.7">LCDC_D8</text>
<text x="33.1" y="66.7">/ VOP_BT1120_D0</text>
<text x="33.1" y="69.3">/ VOP_BT1120_D1</text>
<text x="33.1" y="71.8">/ VOP_BT1120_D2</text>
<text x="58.5" y="71.8">/ GMAC1_TXD3_M0</text>
<text x="58.5" y="66.7">/ SPI1_CS0_M1</text>
<text x="58.5" y="69.3">/ GMAC1_TXD2_M0</text>
<text x="86.4" y="66.7">/ PCIE30X1_PERSTn_M1</text>
<text x="86.4" y="69.3">/ I2S3_MCLK_M0</text>
<text x="86.4" y="71.8">/ I2S3_SCLK_M0</text>
<text x="114.3" y="69.3">/ SDMMC2_D1_M1</text>
<text x="114.3" y="66.7">/ SDMMC2_D0_M1</text>
<text x="114.3" y="71.8">/ SDMMC2_D2_M1</text>
<text x="137.2" y="69.3">/</text>
<text x="137.2" y="71.8">/</text>
<text x="137.2" y="66.7">/</text>
<text x="17.8" y="76.9">LCDC_D12</text>
<text x="17.8" y="74.3">LCDC_D11</text>
<text x="33.1" y="74.3">/ VOP_BT1120_D3</text>
<text x="33.1" y="76.9">/ VOP_BT1120_D4</text>
<text x="58.5" y="76.9">/ GMAC1_RXD3_M0</text>
<text x="58.5" y="74.3">/ GMAC1_RXD2_M0</text>
<text x="86.4" y="76.9">/ I2S3_SDO_M0</text>
<text x="86.4" y="74.3">/ I2S3_LRCK_M0</text>
<text x="114.3" y="76.9">/ SDMMC2_CMD_M1</text>
<text x="114.3" y="74.3">/ SDMMC2_D3_M1</text>
<text x="137.2" y="74.3">/</text>
<text x="137.2" y="76.9">/</text>
<text x="17.8" y="79.4">LCDC_D13</text>
<text x="17.8" y="82">LCDC_D14</text>
<text x="33.1" y="82">/ VOP_BT1120_D5</text>
<text x="33.1" y="79.4">/ VOP_BT1120_CLK</text>
<text x="58.5" y="79.4">/ GMAC1_TXCLK_M0</text>
<text x="58.5" y="82">/ GMAC1_RXCLK_M0</text>
<text x="86.4" y="79.4">/ I2S3_SDI_M0</text>
<text x="114.3" y="79.4">/ SDMMC2_CLK_M1</text>
<text x="114.3" y="82">/ SDMMC2_DET_M1</text>
<text x="137.2" y="82">/</text>
<text x="137.2" y="79.4">/</text>
<text x="17.8" y="89.6">LCDC_D16</text>
<text x="17.8" y="84.5">LCDC_D15</text>
<text x="33.1" y="89.6">/ VOP_BT1120_D7</text>
<text x="33.1" y="84.5">/ VOP_BT1120_D6</text>
<text x="58.5" y="89.6">/ GMAC1_RXD0_M0</text>
<text x="58.5" y="84.5">/ ETH1_REFCLKO_25M_M0</text>
<text x="86.4" y="89.6">/ UART4_RX_M1</text>
<text x="114.3" y="89.6">/ PWM8_M0</text>
<text x="114.3" y="84.5">/ SDMMC2_PWREN_M1 /</text>
<text x="137.2" y="89.6">/</text>
<text x="17.8" y="92.1">LCDC_D17</text>
<text x="17.8" y="94.7">LCDC_D18</text>
<text x="33.1" y="92.1">/ VOP_BT1120_D8</text>
<text x="33.1" y="94.7">/ VOP_BT1120_D9</text>
<text x="58.5" y="92.1">/ GMAC1_RXD1_M0</text>
<text x="58.5" y="94.7">/ GMAC1_RXDV_CRS_M0</text>
<text x="86.4" y="92.1">/ UART4_TX_M1</text>
<text x="86.4" y="94.7">/ I2C5_SCL_M0</text>
<text x="114.3" y="94.7">/ PDM_SDI0_M2</text>
<text x="114.3" y="92.1">/ PWM9_M0</text>
<text x="137.2" y="92.1">/</text>
<text x="137.2" y="94.7">/</text>
<text x="17.8" y="99.7">LCDC_D20</text>
<text x="17.8" y="97.2">LCDC_D19</text>
<text x="33.1" y="97.2">/ VOP_BT1120_D10</text>
<text x="33.1" y="99.7">/ VOP_BT1120_D11</text>
<text x="58.5" y="99.7">/ GMAC1_TXD0_M0</text>
<text x="58.5" y="97.2">/ GMAC1_RXER_M0</text>
<text x="86.4" y="99.7">/ I2C3_SCL_M1</text>
<text x="86.4" y="97.2">/ I2C5_SDA_M0</text>
<text x="114.3" y="99.7">/ PWM10_M0</text>
<text x="114.3" y="97.2">/ PDM_SDI1_M2</text>
<text x="137.2" y="97.2">/</text>
<text x="137.2" y="99.7">/</text>
<text x="17.8" y="102.3">LCDC_D21</text>
<text x="17.8" y="104.8">LCDC_D22</text>
<text x="17.8" y="107.4">LCDC_D23</text>
<text x="33.1" y="104.8">/ PWM12_M0</text>
<text x="33.1" y="102.3">/ VOP_BT1120_D12</text>
<text x="33.1" y="107.4">/ PWM13_M0</text>
<text x="58.5" y="104.8">/ GMAC1_TXEN_M0</text>
<text x="58.5" y="102.3">/ GMAC1_TXD1_M0</text>
<text x="58.5" y="107.4">/ GMAC1_MCLKINOUT_M0</text>
<text x="86.4" y="102.3">/ I2C3_SDA_M1</text>
<text x="86.4" y="104.8">/ UART3_TX_M1</text>
<text x="86.4" y="107.4">/ UART3_RX_M1</text>
<text x="114.3" y="104.8">/ PDM_SDI2_M2</text>
<text x="114.3" y="102.3">/ PWM11_IR_M0</text>
<text x="114.3" y="107.4">/ PDM_SDI3_M2</text>
<text x="137.2" y="102.3">/</text>
<text x="137.2" y="104.8">/</text>
<text x="137.2" y="107.4">/</text>
<text x="17.8" y="112.4">LCDC_HSYNC</text>
<text x="33.1" y="112.4">/ VOP_BT1120_D13</text>
<text x="58.5" y="112.4">/ SPI1_MOSI_M1</text>
<text x="86.4" y="112.4">/ PCIE20_PERSTn_M1</text>
<text x="114.3" y="112.4">/ I2S1_SDO2_M2</text>
<text x="137.2" y="112.4">/</text>
<text x="17.8" y="117.5">LCDC_DEN</text>
<text x="17.8" y="115">LCDC_VSYNC</text>
<text x="33.1" y="115">/ VOP_BT1120_D14</text>
<text x="33.1" y="117.5">/ VOP_BT1120_D15</text>
<text x="58.5" y="115">/ SPI1_MISO_M1</text>
<text x="58.5" y="117.5">/ SPI1_CLK_M1</text>
<text x="86.4" y="115">/ UART5_TX_M1</text>
<text x="86.4" y="117.5">/ UART5_RX_M1</text>
<text x="114.3" y="115">/ I2S1_SDO3_M2</text>
<text x="114.3" y="117.5">/ I2S1_SCLK_RX_M2 /</text>
<text x="137.2" y="115">/</text>
<text x="17.8" y="125.1">PWM15_IR_M0 / SPDIF_TX_M1</text>
<text x="17.8" y="122.6">PWM14_M0</text>
<text x="33.1" y="122.6">/ VOP_PWM_M1</text>
<text x="58.5" y="125.1">/ GMAC1_MDIO_M0</text>
<text x="58.5" y="122.6">/ GMAC1_MDC_M0</text>
<text x="86.4" y="122.6">/ UART7_TX_M1</text>
<text x="86.4" y="125.1">/ UART7_RX_M1</text>
<text x="114.3" y="122.6">/ PDM_CLK1_M2</text>
<text x="114.3" y="125.1">/ I2S1_LRCK_RX_M2 /</text>
<text x="137.2" y="122.6">/</text>
</g>
<g font-size="1.8">
<text x="31.8" y="1.9">5</text>
<text x="90.1" y="1.9">4</text>
<text x="148.5" y="1.9">3</text>
<text x="206.8" y="1.9">2</text>
<text x="265.2" y="1.9">1</text>
<text x=".7" y="29.8">D</text>
<text x="295.1" y="29.8">D</text>
<text x=".7" y="80.9">C</text>
<text x="295.1" y="80.9">C</text>
<text x=".7" y="132.1">B</text>
<text x="295.1" y="132.1">B</text>
<text x=".7" y="183.3">A</text>
<text x="295.1" y="183.3">A</text>
<text x="31.8" y="209.2">5</text>
<text x="90.1" y="209.2">4</text>
<text x="148.5" y="209.2">3</text>
<text x="206.8" y="209.2">2</text>
<text x="265.2" y="209.2">1</text>
</g>
</svg>
